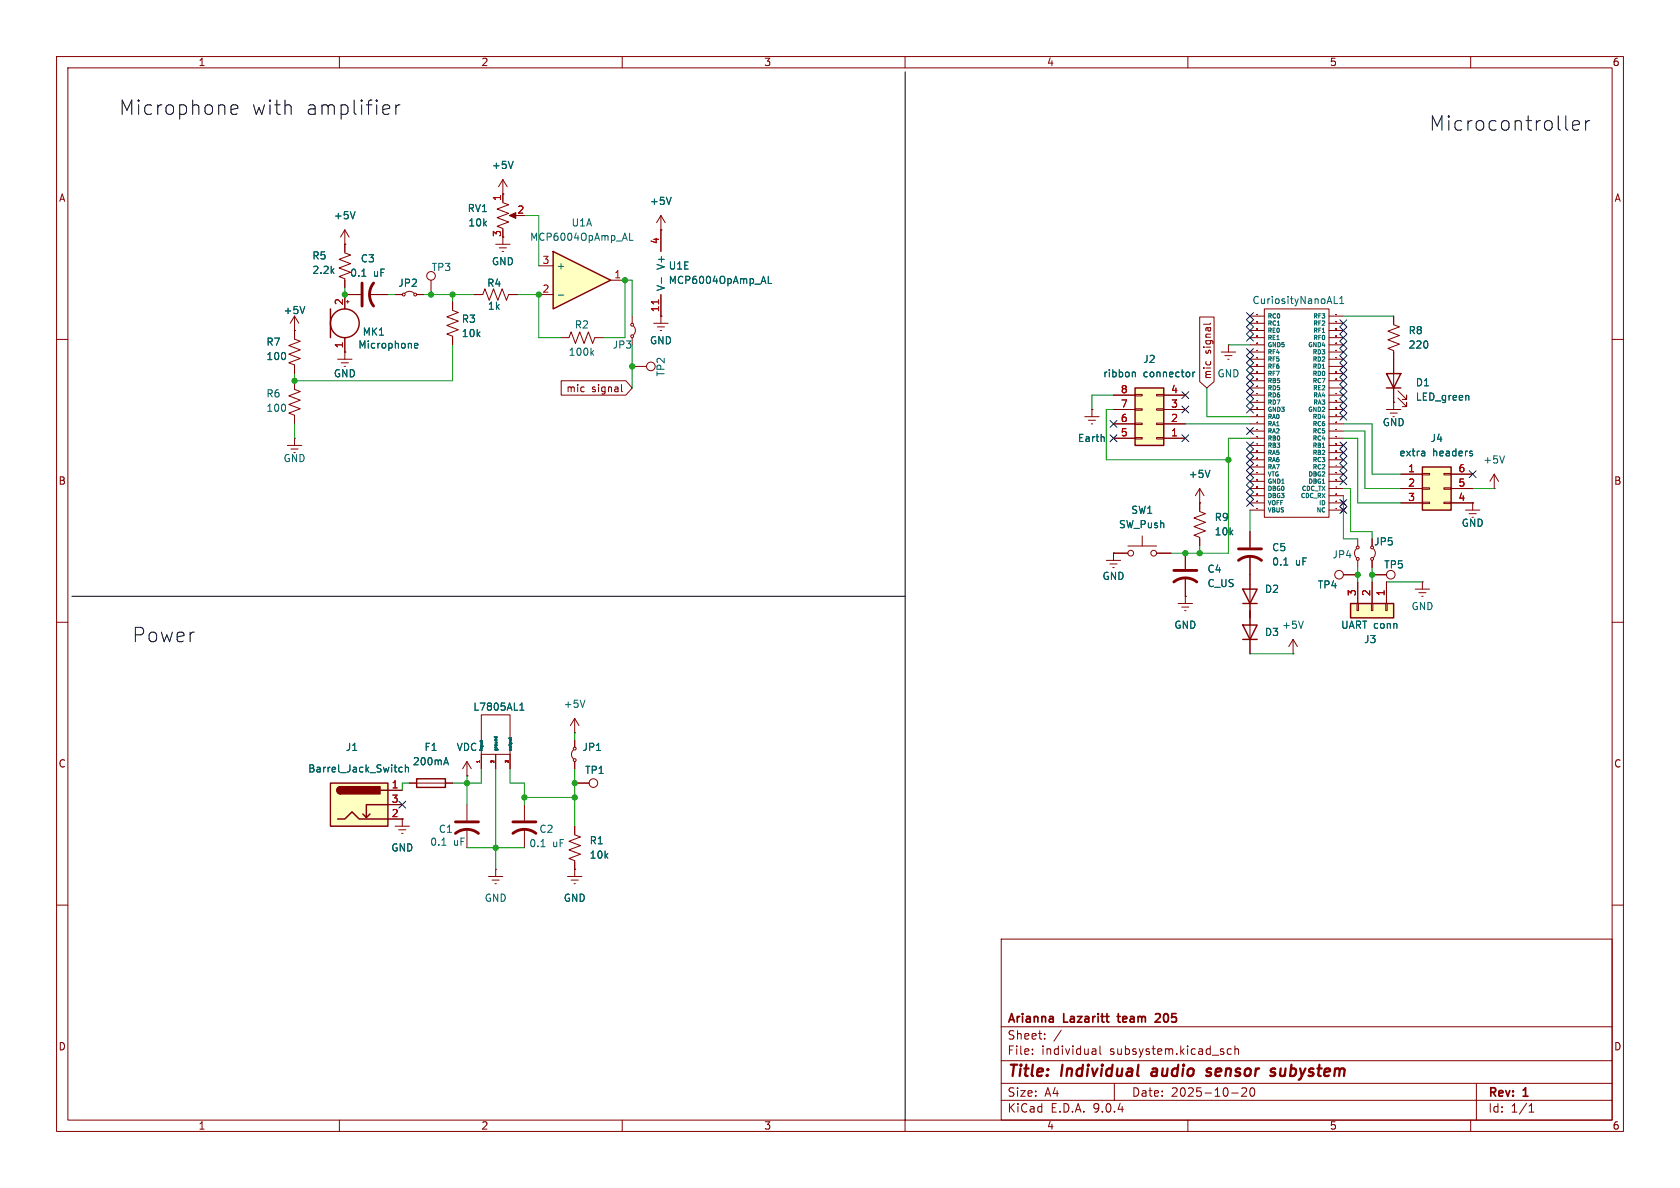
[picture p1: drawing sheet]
<svg xmlns="http://www.w3.org/2000/svg" width="297mm" height="210mm" viewBox="0 0 297 210" stroke-linecap="round" stroke-linejoin="round" font-family="sans-serif">
<g fill="none" stroke="#840000" stroke-width=".18">
<path d="M10 10h277v190h-277zM12 12h273v186h-273zM60 10v2M110 10v2M160 10v2M210 10v2M260 10v2M10 60h2M52.1 67.3v1.5l1 .4-2 .8 2 .7-2 .8 2 .8-2 .7 1 .4v1.5M285 60h2M196.8 97.8h2.6M199.4 96.5h5.1"/>
<path d="M201.9 94.7v1.8M204.5 97.8h2.5M239.8 97a1.08 1.08 0 0 0 0 1.6M240 95.3v1.2M240 99.1v1.2M242.6 99.1v1.2M242.8 97a1.08 1.08 0 0 1 0 1.6M259.1 90.2h2.5M259.7 90.8h1.3M260.3 88.9h.1M260.3 88.9v1.3M264.2 86.4h.1"/>
<path d="M264.2 83.8l-.8 1.3M264.2 83.8l.7 1.3M264.2 83.8v2.6M10 110h2M237.5 101.6h2.5M285 110h2M10 160h2M177 166h108v32h-108zM285 160h2M60 198v2M110 198v2M160 198v2"/>
<path d="M177 194.5h108M177 191.5h108M177 187.5h108M177 181.5h108M182.5 186.3v.1M182.5 185.5v.1M184.7 183.6v.1M184.7 182.8v.1M187.6 182.1l-1.3 2M193.2 185.4h.3l.2 .2v.8M193.7 186.3l-.5 .1M193.7 185.8h-.5"/>
<path d="M194.5 184.9v1.3l.2 .2M197 191.5v3M210 198v2M217.7 185.5l-.5-.1-.2 .3v.4l.1 .2h.6M217.7 193.2h1.2M218.3 185.5l.2-.1 .4 .1 .1 .9M218.3 184.9v1.5M219.5 192.4l.6-.1 .2 .1 .1 .3-.9 1.1h.9M221.1 192.4l.2-.1a.81 .81 0 0 1 .6 .6 .81 .81 0 0 1-.3 .8l-.1 .1a.81 .81 0 0 1-.4-1.4zM260 198v2M261 191.5v6.5M270.3 196.6h.9"/>
<path d="M270.3 195.5l.4-.4v1.5"/>
<circle cx="199.9" cy="97.8" r=".51"/>
<circle cx="204" cy="97.8" r=".51"/>
<circle cx="240" cy="96.8" r=".25"/>
<circle cx="240" cy="98.8" r=".25"/>
<circle cx="242.6" cy="98.8" r=".25"/>
<circle cx="236.7" cy="101.6" r=".76"/>
</g>
<path d="M203.7 189.5l-.2 .4 .3 .3M214.1 189a.49 .49 0 0 0-.8 .3l.1 .1 .6 .2 .1 .3-.3 .3-.6-.1M225.2 189.5l.2 .3-.1 .3M225.3 188.9l.2 .1M226.4 188.9v1.2" fill="none" stroke="#840000" stroke-width=".4"/>
<path d="M197.5 179.7h.6M205 179.3l-.5-.1-.2 .1M205.1 179.8l-.9 .9h.9" fill="none" stroke="#840000" stroke-width=".3"/>
<path d="M266 80.6l-.4 1.3" fill="none" stroke="#006464" stroke-width=".18"/>
<path d="M251.5 82.6h5v7.6h-5z" fill="#ffffc2"/>
<path d="M251.5 82.6h5v7.6h-5zM219.7 104.1h2.5l-1.2 2.6zM219.7 110.5h2.5l-1.2 2.5zM219.7 106.7h2.5M219.7 113h2.5" fill="none" stroke="#840000" stroke-width=".25"/>
<g fill="none" stroke="#840000" stroke-width=".18">
<path d="M221 59.7h2.5M221 58.4h2.5M221 57.2h2.5M221 55.9h2.5M223.5 54.6h11.4v36.8h-11.4zM234.9 59.7h2.6M234.9 58.4h2.6M234.9 57.2h2.6M234.9 55.9h2.6M221 78.7h2.5M221 77.5h2.5M221 76.2h2.5"/>
<path d="M221 74.9h2.5M221 73.7h2.5M221 72.4h2.5M221 71.1h2.5M221 69.9h2.5M221 68.6h2.5M221 67.3h2.5M221 66h2.5M221 64.8h2.5M221 63.5h2.5M221 62.2h2.5M221 61h2.5"/>
<path d="M234.9 78.7h2.6M234.9 77.5h2.6M234.9 76.2h2.6M234.9 74.9h2.6M234.9 73.7h2.6M234.9 72.4h2.6M234.9 71.1h2.6M234.9 69.9h2.6M234.9 68.6h2.6M234.9 67.3h2.6M234.9 66h2.6M234.9 64.8h2.6"/>
<path d="M234.9 63.5h2.6M234.9 62.2h2.6M234.9 61h2.6M245.1 72.4h2.5M245.7 73h1.3M246.4 71.1h.1M246.4 71.1v1.3M221 83.8h2.5M221 86.4h2.5M221 88.9h2.5M221 94v2.8M221 98.3v17.3"/>
<path d="M221 90.2h2.5M221 87.6h2.5M221 85.1h2.5M221 82.6h2.5M221 81.3h2.5M221 80h2.5M234.9 83.8h2.6M234.9 86.4h2.6M234.9 88.9h2.6M234.9 90.2h2.6M234.9 87.6h2.6M234.9 85.1h2.6"/>
<path d="M234.9 82.6h2.6M234.9 81.3h2.6M234.9 80h2.6M237.1 89.8l.8 .8M237.1 88.5l.8 .8M237.9 89.8l-.8 .8M237.9 88.5l-.8 .8M247.6 83.8h3.9M247.6 86.4h3.9M247.6 88.9h3.9M251.5 83.7h1.2v.2h-1.2zM251.5 86.2h1.2v.3h-1.2z"/>
<path d="M251.5 88.8h1.2v.2h-1.2zM255.3 83.7h1.2v.2h-1.2zM255.3 86.2h1.2v.3h-1.2zM255.3 88.8h1.2v.2h-1.2zM256.5 83.8h3.8M256.5 86.4h3.8M256.5 88.9h3.8M228.6 115.6h.1M228.6 113l-.8 1.3M228.6 113l.8 1.3M228.6 113v2.6M242.6 101.6h2.5"/>
<path d="M250.2 104.1h2.5M250.8 104.8h1.3M251.3 105.4h.3M251.5 102.9h.1M251.5 102.9v1.2"/>
<circle cx="245.9" cy="101.6" r=".76"/>
</g>
<g fill="none" stroke="#006464" stroke-width=".18">
<path d="M233.8 58.8h.4M235.9 52.4v1.3h.6M236.8 53.7h.8M236.8 52.8l.4-.4v1.3M233.8 79.1h.4M233.8 65.1h.4M251.7 79.7l.2 .2v.7M260.2 79.7l.1 .1M227 99.9h.7M233.8 85.4h.4M251.9 80.5l-.1 .1M251.9 80l-.1 .1"/>
<path d="M260.2 80.2l.1 .1-.1 .3M230.4 109.8l-.4 1.3"/>
</g>
<path d="M218.9 99.1a3.3 3.3 0 0 1 4.1 0M218.9 97h4.1" fill="none" stroke="#840000" stroke-width=".51"/>
<g fill="none" stroke="#a90000" stroke-width=".18">
<path d="M222.2 56.9h.1M222.2 58.1h.1M222.2 58.2h.1M222.2 55.6h.1M222.2 58.1v.1M222.2 59.4h.1M222.3 56.9h.1M222.3 58.1l-.1 .1M222.3 58.1v.1M222.3 58.1h.1M222.3 59.4h-.1M222.3 55.6h-.1"/>
<path d="M236.2 59.4h.1M236.2 58.1h.1M236.2 56.9h.1M236.2 55.6h.1M236.2 58.1v.1M236.2 58.2h.1M222.2 68.3h.1M222.2 65.8h.1M222.2 67h.1M222.2 65.7h.1M222.2 63.2h.1M222.2 61.9h.1"/>
<path d="M222.2 60.7h.1M222.2 64.5h.1M222.2 78.5h.1M222.2 74.7h.1M222.2 72.1h.1M222.2 70.8l.1 .1M222.2 78.4v.1M222.2 73.4h.1M222.2 77.2h.1M222.2 69.6h.1M222.2 70.8v.1M222.2 74.6v.1"/>
<path d="M222.2 75.9h.1M222.2 79.7h.1M222.2 62h.1M222.3 64.5h.1M222.3 67h-.1M222.3 68.3h-.1M222.3 79.7h.1M222.3 67h.1M222.3 63.2h.1M222.3 69.6h.1M222.3 73.4h.1M222.3 72.1h.1"/>
<path d="M222.3 61.9v.1M222.3 70.8v.1M222.3 77.2h.1M222.3 69.6h-.1M222.3 79.7h-.1M222.3 68.3h.1M222.3 74.6v.1M222.3 75.9h-.1M222.3 73.4h-.1M222.3 75.9h.1M222.3 62h-.1M236.2 63.2h.1"/>
<path d="M236.2 75.9h.1M236.2 72.1h.1M236.2 65.8h.1M236.2 61.9v.1M236.2 60.7h.1M236.2 67h.1M236.2 77.2h.1M236.2 73.4h.1M236.2 78.4v.1M236.2 69.6h.1M236.2 70.8v.1M236.2 74.6v.1"/>
<path d="M236.2 79.7h.1M236.2 78.5h.1M236.2 65.7v.1M236.2 74.7h.1M222.2 89.9h.1M222.2 88.6h.1M222.2 87.3h.1M222.2 84.8h.1M222.2 83.5h.1M222.2 82.3h.1M222.2 87.3v.1M222.2 87.4h.1"/>
<path d="M222.2 86.1h.1M222.3 83.5h.1M222.2 81h.1M222.3 81h.1M222.3 82.3h-.1M222.3 86.1h-.1M222.3 81h-.1M222.3 82.3h.1M222.3 87.3v.1M222.3 89.9h.1M222.3 86.1h.1M222.3 84.8h-.1"/>
<path d="M222.3 87.4h-.1M236.2 87.3h.1M236.2 82.3h.1M236.2 89.9h.1M236.2 81h.1M236.2 83.5v.1M236.2 83.6h.1M236.2 86.1h.1M236.2 84.8h.1M236.2 87.4h.1M236.2 88.6h.1"/>
</g>
<path d="M238.8 106.7h7.6v2.5h-7.6z" fill="#ffffc2"/>
<path d="M245.1 66h2.5l-1.2 2.6zM245.1 68.6h2.5M238.8 106.7h7.6v2.5h-7.6zM73.7 137.7h5v1.5h-5z" fill="none" stroke="#840000" stroke-width=".25"/>
<g fill="none" stroke="#840000" stroke-width=".18">
<path d="M88.9 35.8l1 .4-2 .8 2 .7-2 .8 2 .7-2 .8 1 .4v.2M88.9 34.3v1.3M90.4 38.1h1M52.1 58.4v1.5l1 .4-2 .8 2 .7-2 .8 2 .8-2 .7 1 .4v1.5M83.8 52.1h1.5l.4-1 .8 2 .7-2 .8 2 .8-2 .7 2 .4-1h1.5M246.4 55.9v1.5l1 .4-2 .7 2 .8-2 .8 2 .7-2 .8 1 .4v9.1M50.8 78.7h2.5M51.4 79.4h1.3M52.1 77.5h.1M52.1 77.5v1.2M247.1 70.4l1.6 1.5v-.8v.8h-.8M247.1 69.1l1.6 1.5v-.7v.7h-.8"/>
<path d="M239.9 106.7h.3v1.3h-.3zM240 102.9v3.8M242.4 106.7h.3v1.3h-.3zM242.6 102.9v3.8M245 106.7h.2v1.3h-.2zM245.1 102.9v3.8M72.4 138.4h7.6M85.1 126.4h5.1v7h-5.1zM85.1 133.4v2.5M87.6 133.4v2.5M90.2 133.4v2.5M101.3 132.6a1.08 1.08 0 0 0 0 1.5"/>
<path d="M101.6 129.5h.1M101.6 127v2.5M101.6 130.8v1.3M101.6 134.6v1.3M101.6 127l-.8 1.3M101.6 127l.8 1.3M69.8 146.1h2.6M70.5 146.7h1.3M71 147.3h.2M71.1 144.8h.1M71.1 144.8v1.3M82.5 142.2v2.8"/>
<path d="M82.5 146.6v3.3M92.7 142.2v2.8M92.7 146.6v3.3"/>
<circle cx="101.6" cy="134.4" r=".25"/>
<circle cx="101.6" cy="132.3" r=".25"/>
</g>
<g fill="none" stroke="#006464" stroke-width=".18">
<path d="M259.6 70l.1 .7M78.6 134.8h.6M78.9 133.9l.4 1.3M85 130.9v.2M85.3 130.9l-.1 .1h-.4M87.3 130.3h.6M87.5 130.3v.1M87.8 130.3v.1M89.9 131.7h.4M90.1 130.4v.2M90.4 130.4l-.1 .1h-.4M91.9 125.5h.7"/>
<path d="M91.9 124.6l.4-.3v1.2M103.4 123.8l-.4 1.2M78.1 149.4h.7M95.6 149.7h.8"/>
</g>
<path d="M84.8 134.5v.3" fill="none" stroke="#a90000" stroke-width=".18"/>
<path d="M80.5 147.3a3.3 3.3 0 0 1 4.1 0M80.5 145.3h4.1M90.7 147.3a3.3 3.3 0 0 1 4 0M90.7 145.3h4" fill="none" stroke="#840000" stroke-width=".51"/>
<path d="M90 38.1l1.2-.5v1z" fill="#840000" stroke="#840000" stroke-width=".18"/>
<path d="M58.4 138.4h10.2v7.7h-10.2z" fill="#ffffc2"/>
<g fill="none" stroke="#840000" stroke-width=".25">
<path d="M58.4 54.6v5.1M58.4 138.4h10.2v7.7h-10.2zM60.2 139.1a.64 .64 0 0 0-.6 .6 .64 .64 0 0 0 .6 .6M67.3 139.7h1.3M59.7 144.8h1.3l1.2-1.3 1.3 1.3h5.1M65.4 143.9l-.6 .6M68.6 142.2h-3.8v2.3l-.7-.6"/>
<circle cx="61" cy="57.1" r="2.54"/>
</g>
<g fill="#840000" stroke="#840000" stroke-width=".25">
<path d="M59.7 139.3l.5-.2v1.2a.63 .63 0 0 1-.6-.4 .63 .63 0 0 1 .1-.6z"/>
<path d="M60.2 139.1h7v1.2h-7z"/>
</g>
<g fill="none" stroke="#840000" stroke-width=".18">
<path d="M88.9 34.3h.1M88.9 31.8v2.5M88.9 31.8l-.8 1.2M88.9 31.8l.8 1.2M116.8 38.1l-.7 1.3M116.8 38.1l.8 1.3M116.8 38.1v6.4M52.1 58.4h.1M52.1 55.9l-.8 1.3M52.1 55.9l.7 1.3M52.1 55.9v2.5M61 40.6v4.1l1 .4-2.1 .7 2.1 .8-2.1 .8 2.1 .7-2.1 .8 1.1 .4v1.5"/>
<path d="M61 43.2h.1M61 59.7v3.8M61 40.6l-.8 1.3M61 40.6l.7 1.3M61.2 53.3h.5M61.5 53.1v.5M63.8 52.1h-2.8v2.5M65.3 52.1h3.3M69.8 52.1h1.3M71.6 51.8a1.08 1.08 0 0 1 1.6 0M73.7 52.1h1.2M76.2 49.5v2.6"/>
<path d="M80 53.3v1.6l1 .3-2 .8 2 .8-2 .7 2 .8-2 .8 1 .3v1.6M87.6 43.2h2.6M88.3 43.8h1.2M88.8 44.5h.2M88.9 41.9v1.3M99.1 59.7h1.5l.4-1 .7 2 .8-2 .8 2 .7-2 .8 2 .4-1h1.5M111.8 55.9v1.3M111.8 59.7v1.3M112 57.7a1.08 1.08 0 0 1 0 1.5M115.6 57.2h2.5M116.2 57.8h1.3M116.7 58.4h.3"/>
<path d="M116.8 40.6h.1M116.8 55.9h.1M116.8 52.1v5.1M59.7 63.5h2.5M60.3 64.1h1.3M60.8 64.8h.3M61 62.2h.1M111.8 64.8h2.5M215.9 62.2h2.5M216.5 62.9h1.3M217 63.5h.3M217.2 61h.1"/>
<path d="M217.2 61v1.2M209.5 97.8v2.8M212.1 86.4v4l1 .4-2 .8 2 .7-2 .8 2 .8-2 .7 1 .4v1.5M212.1 88.9h.1M212.1 86.4l-.8 1.2M212.1 86.4l.8 1.2M208.3 106.7h2.5M208.9 107.3h1.3M209.4 108h.3M209.5 105.4h.1M209.5 102.1v4.6M68.6 139.7h2.5"/>
<path d="M82.5 137.2h.1M82.5 134.6l-.7 1.3M82.5 134.6l.8 1.3M82.5 134.6v2.6M101.6 138.4h2.5M68.6 142.2h2.5M68.6 144.8h2.5M86.4 154.9h2.5M87 155.6h1.3M87.5 156.2h.3M87.6 153.7h.1M87.6 153.7v1.2"/>
<path d="M100.3 154.9h2.6M101 155.6h1.2M101.5 156.2h.2M101.6 153.7h.1M101.6 146.1v1.5l1 .4-2 .7 2 .8-2 .7 2 .8-2 .8 1 .3v2.8"/>
<circle cx="71.4" cy="52.1" r=".25"/>
<circle cx="73.4" cy="52.1" r=".25"/>
<circle cx="76.2" cy="48.8" r=".76"/>
<circle cx="111.8" cy="59.4" r=".25"/>
<circle cx="111.8" cy="57.4" r=".25"/>
<circle cx="115.1" cy="64.8" r=".76"/>
<circle cx="104.9" cy="138.4" r=".76"/>
</g>
<g fill="none" stroke="#006464" stroke-width=".18">
<path d="M62.8 37.4l-.4 1.3M90.7 28.5l-.4 1.3M118.7 34.9l-.5 1.2M53.9 54.2l-.4 1.2M64 48.8h.7M116.9 49.1v1M135.8 48.8v1.3h.6M73.3 61.1l.6-.1-.1-.2-.3-.1-.2 .2v.6h.5M104.6 62.3l.4 .5M105 62l-.5 .4M213.9 83.1l-.4 1.3M71.1 135.7l-.3-.1-.3 .3 .1 .5h.5"/>
<path d="M71.7 135.7l.1-.1 .3 .1 .1 .8M71.7 135.2v1.3"/>
</g>
<path d="M64 50v4.1M66 50a3.3 3.3 0 0 0 0 4.1M207.5 102.9a3.3 3.3 0 0 1 4.1 0M207.5 100.8h4.1" fill="none" stroke="#840000" stroke-width=".51"/>
<path d="M116.4 53v.7" fill="none" stroke="#a90000" stroke-width=".18"/>
<path d="M97.8 44.5l10.1 5-10.1 5.1z" fill="#ffffc2"/>
<path d="M97.8 44.5l10.1 5-10.1 5.1z" fill="none" stroke="#840000" stroke-width=".25"/>
<path d="M95.2 47h2.6M95.2 52.1h2.6M107.9 49.5h2.6M191.8 73.7h2.5M192.4 74.3h1.3M192.9 74.9h.3M193 72.4h.1M193 72.4v1.3" fill="none" stroke="#840000" stroke-width=".18"/>
<path d="M98.7 52.2h1M111.3 41.2v1.3h.6M195.2 77.3v.7" fill="none" stroke="#006464" stroke-width=".18"/>
<path d="M200.7 68.6h5v10.1h-5z" fill="#ffffc2"/>
<path d="M200.7 68.6h5v10.1h-5z" fill="none" stroke="#840000" stroke-width=".25"/>
<g fill="none" stroke="#840000" stroke-width=".18">
<path d="M88.9 34.3h.1M88.9 34.3v1.3M52.1 58.4h.1M52.1 58.4v1.3M61 43.2h.1M61 43.2v1.3M61 49.5v1.3M61 59.7v2.5M63.8 52.1h-2.8v2.5M65.3 52.1h3.3M69.8 52.1h1.3M73.7 52.1h1.2"/>
<path d="M80 53.3v1.3M80 59.7v1.3M83.8 52.1h1.3M90.2 52.1h1.2M116.8 40.6h.1M116.8 55.9h.1M116.8 40.6v3.9M116.8 52.1v3.8M212.1 56h2.5v11.5l-1.2 1.1-1.3-1.1zM214 57.1l-.2 .2h-1M246.4 55.9v1.3M52.1 64.8v1.2"/>
<path d="M61 62.2h.1M99.2 67.3h11.4l1.2 1.3-1.2 1.3h-11.4zM109.9 68v1.1l.1 .2M193 72.4h.1M196.8 77.5h3.9M196.8 74.9h3.9M196.8 72.4h3.9M196.8 69.9h3.9M200.7 77.3h1.2v.3h-1.2zM200.7 74.8h1.2v.3h-1.2zM200.7 72.3h1.2v.2h-1.2zM200.7 69.7h1.2v.3h-1.2z"/>
<path d="M204.5 77.3h1.2v.3h-1.2zM204.5 74.8h1.2v.3h-1.2zM204.5 72.3h1.2v.2h-1.2zM204.5 69.7h1.2v.3h-1.2zM205.7 77.5h3.8M205.7 74.9h3.8M205.7 72.4h3.8M205.7 69.9h3.8M246.4 71.1h.1M246.4 62.2v3.8M246.4 68.6v2.5M195.6 99.1h2.5"/>
<path d="M196.2 99.7h1.3M196.8 97.8h.1M196.8 97.8v1.3M196.8 97.8h2.6M204.5 97.8h2.5M209.5 97.8v2.8M212.1 88.9h.1M212.1 88.9v1.3M212.1 95.3v1.2M221 94v2.8M221 98.3v5.8M242.6 99.1v1.2"/>
<path d="M247.6 83.8h3.9M247.6 86.4h3.9M247.6 88.9h3.9M256.5 83.8h3.8M256.5 86.4h3.8M256.5 88.9h3.8M260.3 88.9h.1M196.7 100.3h.3M209.5 105.4h.1M209.5 102.1v3.3M221 106.7v3.8M221 113v2.6"/>
<path d="M237.5 101.6h2.5M240 102.9v3.8M242.6 102.9v3.8M242.6 101.6h2.5M245.1 102.9v3.8M68.6 139.7h2.5M72.4 138.4h1.3M78.7 138.4h1.3M82.5 137.2h.1M85.1 133.4v2.5M87.6 133.4v2.5M90.2 133.4v2.5"/>
<path d="M101.6 130.8v1.3M101.6 134.6v1.3M101.6 138.4h2.5M68.6 142.2h2.5M68.6 144.8h2.5M71.1 144.8h.1M101.6 153.7h.1M101.6 146.1v1.2M101.6 152.4v1.3"/>
</g>
<g fill="none" stroke="#006464" stroke-width=".18">
<path d="M62.8 37.4l-.4 1.3M90.7 28.5l-.4 1.3M118.7 34.9l-.5 1.2M53.9 54.2l-.4 1.2M64 48.8h.7M116.9 49.1v1M135.8 48.8v1.3h.6M73.3 61.1l.6-.1-.1-.2-.3-.1-.2 .2v.6h.5M195.2 77.3v.7M200.2 65.8h.5v.8M210.9 65.8v.8M211.2 65.8l-.3 .2"/>
<path d="M251.7 79.7l.2 .2v.7M259.6 70l.1 .7M260.2 79.7l.1 .1M213.9 83.1l-.4 1.3M227 99.9h.7M251.9 80.5l-.1 .1M251.9 80l-.1 .1M260.2 80.2l.1 .1-.1 .3M71.1 135.7l-.3-.1-.3 .3 .1 .5h.5M71.7 135.7l.1-.1 .3 .1 .1 .8M71.7 135.2v1.3M78.6 134.8h.6"/>
<path d="M78.9 133.9l.4 1.3M85 130.9v.2M85.3 130.9l-.1 .1h-.4M87.3 130.3h.6M87.5 130.3v.1M87.8 130.3v.1M89.9 131.7h.4M90.1 130.4v.2M90.4 130.4l-.1 .1h-.4M91.9 125.5h.7M91.9 124.6l.4-.3v1.2"/>
</g>
<path d="M40.8 19.4l1.2-.3-.1-.5-.7-.1-.4 .4v1l.2 .2 .2 .1 .7-.1M68.5 18.5l.3 .1 .1 .5-1.2 .3M70 18.5v1.7M70.7 18.5a.65 .65 0 0 0-.7 .5M160 12.7v185.4M68.8 20.1l-.3 .1M276.9 22.9l.3 .1M278 22.2l1.2-.3-.1-.5-.7-.1-.4 .4v1l.1 .2 .3 .1 .7-.1M280.3 21.3v1.7M281 21.3a.65 .65 0 0 0-.7 .5M12.7 105.4h147.3" fill="none" stroke="#000" stroke-width=".18"/>
<g fill="none" stroke="#009600" stroke-width=".18">
<path d="M92.7 38.1h2.5v8.9M61 50.8v1.3M68.6 52.1h1.2M74.9 52.1h8.9M80 52.1v1.2M91.4 52.1h3.8v7.6h3.9M111.8 55.9v-6.4h-1.3v10.2h-3.8M237.5 55.9h8.9M52.1 74.9v2.6M80 61v6.3h-27.9v-1.3M111.8 61v7.6M196.8 72.4h-1.2v8.9h21.6"/>
<path d="M196.8 69.9h-3.8v2.5M209.5 74.9h11.5M213.4 68.6v5.1h7.6M217.2 61h3.8M221 77.5h-3.8v20.3h-10.2M237.5 76.2h3.8v10.2h6.3M237.5 77.5h2.5v11.4h7.6M237.5 74.9h5.1v8.9h5M212.1 96.5v1.3M221 90.2v3.8M237.5 86.4h1.3v7.6h3.8v1.3M237.5 87.6v7.7h2.5"/>
<path d="M260.3 86.4h3.9M221 108v1.2M221 115.6h7.6M240 100.3v2.6M242.6 100.3v2.6M245.1 102.9h6.4M72.4 138.4h-1.3v1.3M82.5 137.2v5M85.1 135.9v2.5h-5.1M87.6 135.9v17.8M90.2 135.9v2.5h2.5v3.8M101.6 129.5v1.3"/>
<path d="M101.6 135.9v10.2M82.5 149.9h10.2M92.7 141h8.9"/>
</g>
<g fill="none" stroke="#000084" stroke-width=".18">
<path d="M220.4 55.3l1.2 1.2M220.4 56.5l1.2 1.3M220.4 57.8l1.2 1.2M220.4 59.1l1.2 1.2M221.6 56.5l-1.2 1.3M221.6 57.8l-1.2 1.2M221.6 55.3l-1.2 1.2M221.6 59.1l-1.2 1.2M236.9 56.5l1.2 1.3M236.9 57.8l1.2 1.2M236.9 59.1l1.2 1.2M238.1 56.5l-1.2 1.3"/>
<path d="M238.1 57.8l-1.2 1.2M238.1 59.1l-1.2 1.2M196.2 74.3l1.3 1.2M196.2 76.9l1.3 1.2M197.5 74.3l-1.3 1.2M197.5 76.9l-1.3 1.2M208.9 71.8l1.3 1.2M208.9 76.9l1.3 1.2M208.9 69.2l1.3 1.3M210.2 69.2l-1.3 1.3M210.2 76.9l-1.3 1.2M210.2 71.8l-1.3 1.2"/>
<path d="M220.4 61.6l1.2 1.2M220.4 65.4l1.2 1.2M220.4 70.5l1.2 1.2M220.4 69.2l1.2 1.3M220.4 68l1.2 1.2M220.4 75.6l1.2 1.2M220.4 66.7l1.2 1.2M220.4 64.2l1.2 1.2M220.4 79.4l1.2 1.2M220.4 71.8l1.2 1.2M220.4 62.9l1.2 1.2M220.4 78.1l1.2 1.2"/>
<path d="M221.6 61.6l-1.2 1.2M221.6 79.4l-1.2 1.2M221.6 78.1l-1.2 1.2M221.6 70.5l-1.2 1.2M221.6 69.2l-1.2 1.3M221.6 68l-1.2 1.2M221.6 75.6l-1.2 1.2M221.6 66.7l-1.2 1.2M221.6 64.2l-1.2 1.2M221.6 65.4l-1.2 1.2M221.6 71.8l-1.2 1.2M221.6 62.9l-1.2 1.2"/>
<path d="M236.9 60.4l1.2 1.2M236.9 69.2l1.2 1.3M236.9 71.8l1.2 1.2M236.9 64.2l1.2 1.2M236.9 62.9l1.2 1.2M236.9 65.4l1.2 1.2M236.9 61.6l1.2 1.2M236.9 66.7l1.2 1.2M236.9 68l1.2 1.2M236.9 73.1l1.2 1.2M236.9 79.4l1.2 1.2M236.9 70.5l1.2 1.2"/>
<path d="M236.9 78.1l1.2 1.2M238.1 60.4l-1.2 1.2M238.1 69.2l-1.2 1.3M238.1 71.8l-1.2 1.2M238.1 64.2l-1.2 1.2M238.1 62.9l-1.2 1.2M238.1 65.4l-1.2 1.2M238.1 61.6l-1.2 1.2M238.1 66.7l-1.2 1.2M238.1 68l-1.2 1.2M238.1 73.1l-1.2 1.2M238.1 79.4l-1.2 1.2"/>
<path d="M238.1 70.5l-1.2 1.2M238.1 78.1l-1.2 1.2M220.4 88.3l1.2 1.2M220.4 87l1.2 1.2M220.4 83.2l1.2 1.2M220.4 81.9l1.2 1.3M220.4 85.8l1.2 1.2M220.4 80.7l1.2 1.2M220.4 84.5l1.2 1.2M221.6 85.8l-1.2 1.2M221.6 88.3l-1.2 1.2M221.6 80.7l-1.2 1.2"/>
<path d="M221.6 81.9l-1.2 1.3M221.6 83.2l-1.2 1.2M221.6 84.5l-1.2 1.2M221.6 87l-1.2 1.2M236.9 80.7l1.2 1.2M236.9 88.3l1.2 1.2M236.9 89.6l1.2 1.2M236.9 83.2l1.2 1.2M236.9 81.9l1.2 1.3M236.9 84.5l1.2 1.2M238.1 80.7l-1.2 1.2M238.1 88.3l-1.2 1.2"/>
<path d="M238.1 89.6l-1.2 1.2M238.1 83.2l-1.2 1.2M238.1 81.9l-1.2 1.3M238.1 84.5l-1.2 1.2M259.7 83.2l1.3 1.2M261 83.2l-1.3 1.2M70.5 141.6l1.2 1.2M71.7 141.6l-1.2 1.2"/>
</g>
<path d="M116.4 53v.7M84.8 134.5v.3" fill="none" stroke="#a90000" stroke-width=".18"/>
<g fill="#009600" stroke="#009600" stroke-width=".18">
<circle cx="52.1" cy="67.3" r=".46"/>
<circle cx="80" cy="52.1" r=".46"/>
<circle cx="76.2" cy="52.1" r=".46"/>
<circle cx="61" cy="52.1" r=".46"/>
<circle cx="212.1" cy="97.8" r=".46"/>
<circle cx="217.2" cy="81.3" r=".46"/>
<circle cx="209.5" cy="97.8" r=".46"/>
<circle cx="242.6" cy="101.6" r=".46"/>
<circle cx="240" cy="101.6" r=".46"/>
<circle cx="87.6" cy="149.9" r=".46"/>
<circle cx="92.7" cy="141" r=".46"/>
<circle cx="82.5" cy="138.4" r=".46"/>
<circle cx="101.6" cy="141" r=".46"/>
<circle cx="101.6" cy="138.4" r=".46"/>
<circle cx="111.8" cy="64.8" r=".46"/>
<circle cx="95.2" cy="52.1" r=".46"/>
<circle cx="110.5" cy="49.5" r=".46"/>
</g>
<g font-size="3.5">
<text x="21" y="20.6">Microphone</text>
<text x="44.4" y="20.6">with</text>
<text x="53.9" y="20.6">amplifier</text>
<text x="252.6" y="23.3">Microcontroller</text>
<text x="23.4" y="113.8">Power</text>
</g>
<g font-size="2.8" fill="#840000">
<text x="178" y="190.9">Title:</text>
<text x="187.7" y="190.9">Individual</text>
<text x="204.5" y="190.9">audio</text>
<text x="215" y="190.9">sensor</text>
<text x="227.1" y="190.9">subystem</text>
</g>
<g font-size="2.1" fill="#840000">
<text x="178" y="184">Sheet:</text>
<text x="178" y="181.2">Arianna</text>
<text x="188.1" y="181.2">Lazaritt</text>
<text x="198.3" y="181.2">team</text>
<text x="205.6" y="181.2">205</text>
<text x="178" y="186.7">File:</text>
<text x="184.1" y="186.7">individual</text>
<text x="196.2" y="186.7">subsystem.kicad_sch</text>
<text x="178" y="196.9">KiCad</text>
<text x="178" y="194.1">Size:</text>
<text x="184.7" y="194.1">A4</text>
<text x="185.7" y="196.9">E.D.A.</text>
<text x="193.3" y="196.9">9.0.4</text>
<text x="200" y="194.1">Date:</text>
<text x="207" y="194.1">2025-10-20</text>
<text x="263" y="194.3">Rev:</text>
<text x="263" y="196.9">Id:</text>
<text x="267.1" y="196.9">1/1</text>
<text x="269.4" y="194.3">1</text>
</g>
<g font-size="1.8" fill="#840000">
<text x="35" y="11.9">1</text>
<text x="85" y="11.9">2</text>
<text x="135" y="11.9">3</text>
<text x="185" y="11.9">4</text>
<text x="235" y="11.9">5</text>
<text x="285" y="11.9">6</text>
<text x="10.3" y="35.9">A</text>
<text x="285.3" y="35.9">A</text>
<text x="88.6" y="42" transform="rotate(-90 88.6 42)">3</text>
<text x="214.3" y="62.6" transform="rotate(-90 214.3 62.6)">signal</text>
<text x="100" y="69.5">mic</text>
<text x="104.6" y="69.5">signal</text>
<text x="214.3" y="67.2" transform="rotate(-90 214.3 67.2)">mic</text>
<text x="10.3" y="85.9">B</text>
<text x="285.3" y="85.9">B</text>
<text x="242.8" y="96.6">JP5</text>
<text x="10.3" y="135.9">C</text>
<text x="285.3" y="135.9">C</text>
<text x="10.3" y="185.9">D</text>
<text x="285.3" y="185.9">D</text>
<text x="35" y="199.9">1</text>
<text x="85" y="199.9">2</text>
<text x="135" y="199.9">3</text>
<text x="185" y="199.9">4</text>
<text x="235" y="199.9">5</text>
<text x="285" y="199.9">6</text>
</g>
<g font-size="1.8" fill="#006464">
<text x="86.9" y="30.1">+5V</text>
<text x="58.9" y="39">+5V</text>
<text x="82.6" y="37.7">RV1</text>
<text x="82.7" y="40.2">10k</text>
<text x="101" y="40.2">U1A</text>
<text x="114.8" y="36.4">+5V</text>
<text x="55.1" y="46.1">R5</text>
<text x="63.7" y="46.6">C3</text>
<text x="86.9" y="47.1">GND</text>
<text x="93.6" y="42.8">MCP6004OpAmp_AL</text>
<text x="98.3" y="47.9">+</text>
<text x="117.7" y="47.8" transform="rotate(-90 117.7 47.8)">V+</text>
<text x="118.1" y="47.9">U1E</text>
<text x="55.1" y="48.6">2.2k</text>
<text x="61.8" y="49.1">0.1</text>
<text x="66" y="49.1">uF</text>
<text x="70.3" y="50.9">JP2</text>
<text x="76.2" y="48.1">TP3</text>
<text x="86" y="50.9">R4</text>
<text x="117.7" y="51.6" transform="rotate(-90 117.7 51.6)">V-</text>
<text x="118.1" y="50.4">MCP6004OpAmp_AL</text>
<text x="221.3" y="53.9">CuriosityNanoAL1</text>
<text x="50" y="55.7">+5V</text>
<text x="64" y="59.5">MK1</text>
<text x="81.5" y="57.3">R3</text>
<text x="81.5" y="59.8">10k</text>
<text x="86.2" y="55">1k</text>
<text x="101.5" y="58.3">R2</text>
<text x="248.9" y="59.3">R8</text>
<text x="47" y="61.3">R7</text>
<text x="47" y="63.9">100</text>
<text x="63.3" y="61.8">Microphone</text>
<text x="100.4" y="63.1">100k</text>
<text x="108.2" y="61.8">JP3</text>
<text x="114.8" y="61.1">GND</text>
<text x="202" y="64.4">J2</text>
<text x="248.9" y="61.8">220</text>
<text x="47" y="70.5">R6</text>
<text x="58.9" y="66.9">GND</text>
<text x="117.7" y="66.7" transform="rotate(-90 117.7 66.7)">TP2</text>
<text x="194.9" y="66.9">ribbon</text>
<text x="202.1" y="66.9">connector</text>
<text x="215.1" y="66.9">GND</text>
<text x="250.2" y="68.5">D1</text>
<text x="250.2" y="71">LED_green</text>
<text x="47" y="73">100</text>
<text x="244.3" y="75.5">GND</text>
<text x="50" y="81.9">GND</text>
<text x="190.5" y="78.3">Earth</text>
<text x="247.3" y="80.9">extra</text>
<text x="252.8" y="78.3">J4</text>
<text x="253.3" y="80.9">headers</text>
<text x="262.1" y="82.1">+5V</text>
<text x="210.1" y="84.7">+5V</text>
<text x="197.7" y="93.6">SW_Push</text>
<text x="199.9" y="91">SW1</text>
<text x="214.6" y="92.3">R9</text>
<text x="214.6" y="94.8">10k</text>
<text x="258.3" y="93.3">GND</text>
<text x="213.4" y="101.4">C4</text>
<text x="224.8" y="97.6">C5</text>
<text x="224.8" y="100.2">0.1</text>
<text x="229" y="100.2">uF</text>
<text x="235.5" y="98.9">JP4</text>
<text x="244.6" y="100.7">TP5</text>
<text x="194.8" y="102.7">GND</text>
<text x="213.4" y="104">C_US</text>
<text x="223.5" y="105">D2</text>
<text x="232.9" y="104.2">TP4</text>
<text x="207.5" y="111.4">GND</text>
<text x="223.5" y="112.6">D3</text>
<text x="226.6" y="111.4">+5V</text>
<text x="237" y="111.4">UART conn</text>
<text x="241.1" y="113.9">J3</text>
<text x="249.4" y="108.1">GND</text>
<text x="83.6" y="125.8">L7805AL1</text>
<text x="99.6" y="125.3">+5V</text>
<text x="54.4" y="136.8">Barrel_Jack_Switch</text>
<text x="61" y="132.9">J1</text>
<text x="72.9" y="135.5">200mA</text>
<text x="74.9" y="132.9">F1</text>
<text x="80.6" y="132.9">VDC</text>
<text x="102.9" y="132.9">JP1</text>
<text x="103.3" y="137">TP1</text>
<text x="76" y="149.7">0.1</text>
<text x="77.5" y="147.4">C1</text>
<text x="80.2" y="149.7">uF</text>
<text x="93.5" y="150">0.1</text>
<text x="95.3" y="147.4">C2</text>
<text x="97.7" y="150">uF</text>
<text x="104.1" y="149.5">R1</text>
<text x="69.1" y="150.7">GND</text>
<text x="104.1" y="152">10k</text>
<text x="85.6" y="159.6">GND</text>
<text x="99.6" y="159.6">GND</text>
</g>
<g font-size="1.8" fill="#a90000">
<text x="88.6" y="35.6" transform="rotate(-90 88.6 35.6)">1</text>
<text x="91.4" y="37.8">2</text>
<text x="95.8" y="46.7">3</text>
<text x="116.6" y="43.3" transform="rotate(-90 116.6 43.3)">4</text>
<text x="95.8" y="51.8">2</text>
<text x="108.5" y="49.3">1</text>
<text x="60.7" y="54" transform="rotate(-90 60.7 54)">2</text>
<text x="116.6" y="55.3" transform="rotate(-90 116.6 55.3)">11</text>
<text x="60.7" y="61.7" transform="rotate(-90 60.7 61.7)">1</text>
<text x="198" y="69.6">8</text>
<text x="206.9" y="69.6">4</text>
<text x="198" y="77.2">5</text>
<text x="198" y="74.7">6</text>
<text x="198" y="72.1">7</text>
<text x="206.9" y="77.2">1</text>
<text x="206.9" y="74.7">2</text>
<text x="206.9" y="72.1">3</text>
<text x="248.8" y="83.6">1</text>
<text x="257.7" y="83.6">6</text>
<text x="248.8" y="86.1">2</text>
<text x="248.8" y="88.6">3</text>
<text x="257.7" y="86.1">5</text>
<text x="257.7" y="88.6">4</text>
<text x="239.8" y="105.5" transform="rotate(-90 239.8 105.5)">3</text>
<text x="242.3" y="105.5" transform="rotate(-90 242.3 105.5)">2</text>
<text x="244.9" y="105.5" transform="rotate(-90 244.9 105.5)">1</text>
<text x="69.1" y="139.4">1</text>
<text x="69.1" y="142">3</text>
<text x="69.1" y="144.5">2</text>
</g>
<g font-size="1.1" fill="#006464">
<text x="224" y="59">RE0</text>
<text x="224" y="57.8">RC1</text>
<text x="224" y="56.5">RC0</text>
<text x="232" y="59">RF1</text>
<text x="232" y="57.8">RF2</text>
<text x="232" y="56.5">RF3</text>
<text x="224" y="65.4">RF6</text>
<text x="224" y="64.1">RF5</text>
<text x="224" y="62.8">RF4</text>
<text x="224" y="61.6">GND5</text>
<text x="224" y="60.3">RE1</text>
<text x="231.1" y="61.6">GND4</text>
<text x="231.9" y="65.4">RD1</text>
<text x="231.9" y="64.1">RD2</text>
<text x="231.9" y="62.8">RD3</text>
<text x="232" y="60.3">RF0</text>
<text x="224" y="71.7">RD7</text>
<text x="224" y="70.5">RD6</text>
<text x="224" y="69.2">RD5</text>
<text x="224" y="67.9">RB5</text>
<text x="224" y="66.6">RF7</text>
<text x="231.9" y="67.9">RC7</text>
<text x="231.9" y="66.6">RD0</text>
<text x="232" y="69.2">RE2</text>
<text x="232" y="71.7">RA3</text>
<text x="232" y="70.5">RA4</text>
<text x="224" y="76.8">RA2</text>
<text x="224" y="75.5">RA1</text>
<text x="224" y="74.3">RA0</text>
<text x="224" y="73">GND3</text>
<text x="231.1" y="73">GND2</text>
<text x="231.9" y="76.8">RC5</text>
<text x="231.9" y="75.5">RC6</text>
<text x="231.9" y="74.3">RD4</text>
<text x="224" y="83.2">RA7</text>
<text x="224" y="81.9">RA6</text>
<text x="224" y="80.6">RA5</text>
<text x="224" y="79.3">RB3</text>
<text x="224" y="78.1">RB0</text>
<text x="231.9" y="83.2">RC2</text>
<text x="231.9" y="81.9">RC3</text>
<text x="231.9" y="80.6">RB2</text>
<text x="231.9" y="79.3">RB1</text>
<text x="231.9" y="78.1">RC4</text>
<text x="224" y="89.5">VOFF</text>
<text x="224" y="88.2">DBG3</text>
<text x="224" y="87">DBG0</text>
<text x="224" y="85.7">GND1</text>
<text x="224" y="84.4">VTG</text>
<text x="229.8" y="88.2">CDC_RX</text>
<text x="230" y="87">CDC_TX</text>
<text x="231.1" y="85.7">DBG1</text>
<text x="231.1" y="84.4">DBG2</text>
<text x="233" y="89.5">ID</text>
<text x="224" y="90.8">VBUS</text>
<text x="232.6" y="90.8">NC</text>
</g>
<g font-size=".7" fill="#a90000">
<text x="84.8" y="135" transform="rotate(-90 84.8 135)">1</text>
<text x="87.4" y="135" transform="rotate(-90 87.4 135)">2</text>
<text x="89.9" y="135" transform="rotate(-90 89.9 135)">3</text>
</g>
<g font-size=".7" fill="#006464">
<text x="85.6" y="132.8" transform="rotate(-90 85.6 132.8)">input</text>
<text x="88.1" y="132.8" transform="rotate(-90 88.1 132.8)">ground</text>
<text x="90.7" y="132.8" transform="rotate(-90 90.7 132.8)">output</text>
</g>
</svg>
